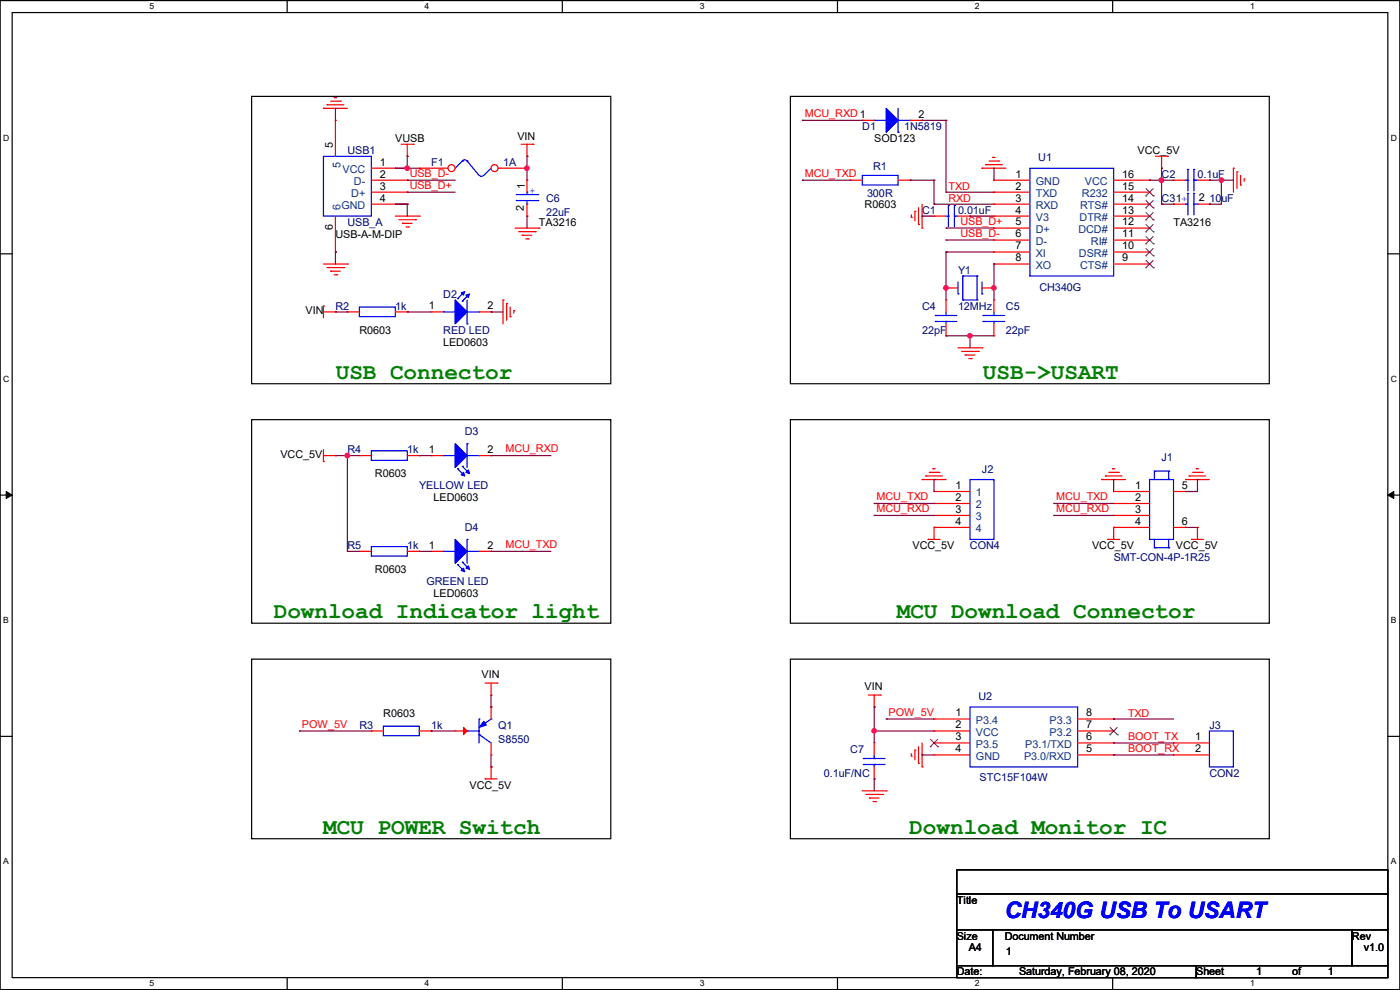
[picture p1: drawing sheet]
<svg xmlns="http://www.w3.org/2000/svg" width="297mm" height="210mm" viewBox="0 0 297 210" stroke-linecap="round" stroke-linejoin="round" font-family="sans-serif">
<path d="M0 .1h297v209.8h-297zM2.6 2.7h291.8v204.7h-291.8z" fill="none" stroke="#000" stroke-width=".25"/>
<g fill="#fff">
<path d="M31.7 .4h1v2h-1z"/>
<path d="M31.7 207.6h1v2h-1z"/>
</g>
<path d="M60.9 .1v2.6M60.9 207.4v2.5" fill="none" stroke="#000" stroke-width=".25"/>
<g fill="#fff">
<path d="M90.1 .4h1v2h-1z"/>
<path d="M90.1 207.6h1v2h-1z"/>
</g>
<path d="M119.3 .1v2.6M119.3 207.4v2.5" fill="none" stroke="#000" stroke-width=".25"/>
<g fill="#fff">
<path d="M148.5 .4h.9v2h-.9z"/>
<path d="M148.5 207.6h.9v2h-.9z"/>
</g>
<path d="M177.7 .1v2.6M177.7 207.4v2.5" fill="none" stroke="#000" stroke-width=".25"/>
<g fill="#fff">
<path d="M206.8 .4h1v2h-1z"/>
<path d="M206.8 207.6h1v2h-1z"/>
</g>
<path d="M236.1 .1v2.6M236.1 207.4v2.5" fill="none" stroke="#000" stroke-width=".25"/>
<g fill="#fff">
<path d="M265.2 .4h1v2h-1z"/>
<path d="M265.2 207.6h1v2h-1z"/>
<path d="M.7 28.2h1.2v2h-1.2z"/>
<path d="M295.1 28.2h1.2v2h-1.2z"/>
<path d="M.7 79.4h1.2v2h-1.2z"/>
<path d="M295.1 79.4h1.2v2h-1.2z"/>
</g>
<path d="M0 53.8h2.6M294.4 53.8h2.6" fill="none" stroke="#000" stroke-width=".25"/>
<g fill="#fff">
<path d="M.7 130.6h1.2v2h-1.2z"/>
<path d="M295.1 130.6h1.1v2h-1.1z"/>
</g>
<path d="M0 105h2.6M294.4 105h2.6" fill="none" stroke="#000" stroke-width=".25"/>
<path d="M1.3 104.3l1.3 .7-1.3 .7zM294.4 105l1.3-.7v1.4z" fill="#000" stroke="#000" stroke-width=".21"/>
<g fill="#fff">
<path d="M.7 181.8h1.2v2h-1.2z"/>
<path d="M295.1 181.8h1.1v2h-1.1z"/>
</g>
<g fill="none" stroke="#000" stroke-width=".25">
<path d="M53.4 20.4h76.2v61h-76.2zM167.7 20.4h101.6v61h-101.6zM53.4 89h76.2v43.2h-76.2zM167.7 89h101.6v43.2h-101.6zM53.4 139.8h76.2v38.1h-76.2zM167.7 139.8h101.6v38.1h-101.6zM0 156.2h2.6M294.4 156.2h2.6M203 184.5h91.4v5.1h-91.4zM203 189.6h91.4v7.6h-91.4zM203 197.2h7.6v7.7h-7.6zM210.6 197.2h76.2v7.7h-76.2z"/>
<path d="M286.8 197.2h7.6v7.7h-7.6zM203 204.9h50.8v2.5h-50.8zM253.8 204.9h40.6v2.5h-40.6z"/>
</g>
<g fill="none" stroke="#f00" stroke-width=".25">
<path d="M68.6 23h.1M68.6 23h5.1M69.4 22.2h.1M69.4 22.2h3.5M70.1 21.5h2.1M70.9 20.7h.1M70.9 20.7h.5M71.2 25.5h.1M71.2 25.5v7.6M72.2 21.5h.1M78.8 35.7h7.6M78.8 38.2h7.6"/>
<path d="M85.1 30.6h2.6M86.4 33.1h.1M86.4 35.7h.1M86.4 38.2h.1M86.4 30.6v2.5M87.7 30.6h.1M110.5 30.6h2.6M111.8 33.1h.1M111.8 30.6v2.5M113.1 30.6h.1M208.3 35.7h.1M208.3 35.7h5.1"/>
<path d="M209.1 34.9h.1M209.1 34.9h3.5M209.8 34.2h2.1M210.6 33.4h.1M210.6 33.4h.5M211.9 34.2h.1M245.2 33.1h2.5M246.4 35.7h.1M246.4 33.1v2.6M247.7 33.1h.1M261.7 35.7h.1M261.7 35.7v5.1"/>
<path d="M262.4 36.4h.1M262.4 36.4v3.6M263.2 39.2h.1M263.2 37.2v2M263.9 38h.1M263.9 38v.5M68.6 56h5.1M69.4 56.8h3.5M70.1 57.5h.1M70.1 57.5h2.1M70.9 58.3h.5M71.2 53.5h.1"/>
<path d="M71.2 45.8v7.7M71.4 58.3h.1M72.9 56.8h.1M73.7 56h.1M78.8 40.8h7.6M78.8 43.3h7.6M83.9 45.8h5M84.6 46.6h3.6M85.4 47.4h.1M85.4 47.4h2M86.1 48.1h.6M86.4 40.8h.1"/>
<path d="M86.4 43.3h.1M86.7 48.1h.1M88.2 46.6h.1M88.9 45.8h.1M109.3 48.4h5M110 49.1h3.6M110.8 49.9h.1M110.8 49.9h2M111.5 50.7h.6M112.1 50.7h.1M113.6 49.1h.1M114.3 48.4h.1"/>
<path d="M193.3 46.1h.1M193.3 45.6v.5M194.1 44.8h.1M194.1 44.8v2.1M194.9 47.6h.1M194.9 44.1v3.5M195.6 48.4h.1M195.6 43.3v5.1M249 43.3h.1M249 43.3h2.5M254 43.3h2.6M256.6 43.3h.1"/>
<path d="M68.6 64.9h.1M68.6 66.2h2.6M68.6 64.9v2.5M71.2 66.2h.1M106.7 63.6h.1M106.7 63.6v5.1M107.5 64.4h.1M107.5 64.4v3.5M108.2 67.2h.1M108.2 65.2v2M109 65.9h.1M109 65.9v.5"/>
<path d="M203.2 73.8h5.1M204 74.5h3.6M204.8 75.3h.1M204.8 75.3h2M205.5 76.1h.5M206 76.1h.1M207.6 74.5h.1M208.3 73.8h.1M210.9 71.2h.1M210.9 63.6h.1M210.9 63.6v2.6M210.9 68.7v2.5"/>
<path d="M68.6 97.9h.1M68.6 95.4v2.5M68.6 96.6h2.6M71.2 96.6h.1M197.9 99.4h.1M197.9 99.4h.5M236 99.4h.1M236 99.4h.5M253.8 99.4h.1M253.8 99.4h.5M76.2 117h.1M76.2 117h2.6"/>
<path d="M86.4 117h2.5M88.9 117h.1M195.6 101.7h.1M195.6 101.7h5.1M196.4 101h.1M196.4 101h3.5M196.9 114.4h.1M196.9 114.4h2.5M197.1 100.2h2.1M198.2 111.9h.1M198.2 111.9v2.5M199.2 100.2h.1"/>
<path d="M233.7 101.7h.1M233.7 101.7h5.1M234.5 101h.1M234.5 101h3.5M235 114.4h.1M235 114.4h2.5M235.2 100.2h2.1M236.3 111.9h.1M236.3 111.9v2.5M237.3 100.2h.1M251.5 101.7h.1M251.5 101.7h5.1"/>
<path d="M252.3 101h.1M252.3 101h3.5M252.8 114.4h.1M252.8 114.4h2.5M253 100.2h2.1M254 111.9h.1M254 111.9v2.5M255.1 100.2h.1M102.9 144.9h2.6M104.2 147.4h.1M104.2 144.9v2.5M105.5 144.9h.1"/>
<path d="M184.2 147.4h2.5M185.5 150h.1M185.5 147.4v2.6M186.7 147.4h.1M193.3 159.9v.5M194.1 159.1h.1M194.1 159.1v2.1M194.9 158.4v3.5M195.6 157.6v5.1M102.9 165.2h.1M102.9 165.2h2.6M104.2 162.7h.1"/>
<path d="M104.2 162.7v2.5M182.9 167.8h5.1M183.7 168.5h3.5M184.4 169.3h.1M184.4 169.3h2.1M185.2 170.1h.5M185.7 170.1h.1M187.2 168.5h.1M188 167.8h.1M193.3 160.4h.1M194.9 161.9h.1M195.6 162.7h.1"/>
</g>
<g fill="none" stroke="#00f" stroke-width=".25">
<path d="M68.6 33.1h10.2v12.7h-10.2zM98 34.1a.74 .74 0 0 1 1.1 0M98.1 34.2h.1M98.1 34.2l-1.5 1.5M99.1 34.2h.1M99.1 34.2l2.5 3M102.6 37.2a.49 .49 0 0 1-.9 0M104.2 35.7h.1M104.2 35.7l-1.5 1.5M251.5 43.3h.1M251.5 43.3h.5M252 41h.1"/>
<path d="M252 41v4.6M253.3 41h.1M253.3 41v4.6M253.3 43.3h.7M254 43.3h.1M208.6 66.9h.1M208.6 68.2h.1M208.6 66.9h4.5M208.6 68.2h4.5M210.9 68.2h.1M210.9 66.9h.1M210.9 66.2v.7"/>
<path d="M210.9 68.2v.5M78.8 116h7.6v2h-7.6z"/>
</g>
<circle cx="95.8" cy="35.7" r=".74" fill="#fff" stroke="#f00" stroke-width=".25"/>
<path d="M88.9 35.7h.1M88.9 35.7h6.1" fill="none" stroke="#f00" stroke-width=".25"/>
<circle cx="104.9" cy="35.7" r=".74" fill="#fff" stroke="#f00" stroke-width=".25"/>
<g fill="none" stroke="#f00" stroke-width=".25">
<path d="M105.7 35.7h6.1M111.8 35.7h.1M111.8 38.2h.1M111.8 38.2v2.6M180.4 38.2h.1M180.4 38.2h2.5M182.9 25.5h.1M182.9 25.5h2.6M190.5 38.2h2.6M193.1 38.2h.1M193.1 25.5h2.5M195.6 25.5h.1"/>
<path d="M210.9 38.2h.1M210.9 38.2h7.6M236.3 38.2h7.6M243.9 38.2h.1M249 38.2h.1M249 38.2h2.5M254 38.2h2.6M256.6 38.2h.1M111.8 45.8h.1M111.8 43.3v2.5M198.2 45.8h.1M198.2 45.8h2.5"/>
<path d="M203.2 45.8h2.6M205.8 45.8h.1M210.9 40.8h.1M210.9 43.3h.1M210.9 45.8h.1M210.9 48.4h.1M210.9 50.9h.1M210.9 53.5h.1M210.9 56h.1M210.9 45.8h7.6M210.9 40.8h7.6M210.9 43.3h7.6"/>
<path d="M210.9 48.4h7.6M210.9 50.9h7.6M210.9 53.5h7.6M210.9 56h7.6M236.3 45.8h7.6M236.3 40.8h7.6M236.3 43.3h7.6M236.3 48.4h7.6M236.3 50.9h7.6M236.3 53.5h7.6M236.3 56h7.6M243.9 56h.1"/>
<path d="M243.9 53.5h.1M243.9 50.9h.1M243.9 48.4h.1M243.9 45.8h.1M243.9 43.3h.1M243.9 40.8h.1M73.7 66.2h.1M73.7 66.2h2.5M83.9 66.2h2.5M86.4 66.2h.1M91.5 66.2h.1M91.5 66.2h2.5"/>
<path d="M101.6 66.2h2.6M104.2 66.2h.1M200.7 71.2h.1M200.7 63.6h.1M200.7 61.1h.1M200.7 63.6v2.6M200.7 68.7v2.5M200.7 61.1h2.5M208.3 61.1h2.6M210.9 61.1h.1M76.2 96.6h.1M76.2 96.6h2.6"/>
<path d="M86.4 96.6h2.5M88.9 96.6h.1M91.5 96.6h.1M91.5 96.6h2.5M101.6 96.6h2.6M104.2 96.6h.1M91.5 117h.1M91.5 117h2.5M101.6 117h2.6M104.2 117h.1M198.2 104.3h.1M198.2 106.8h.1"/>
<path d="M198.2 109.3h.1M198.2 111.9h.1M198.2 104.3h7.6M198.2 106.8h7.6M198.2 109.3h7.6M198.2 111.9h7.6M236.3 104.3h.1M236.3 106.8h.1M236.3 109.3h.1M236.3 111.9h.1M236.3 104.3h7.6M236.3 106.8h7.6"/>
<path d="M236.3 109.3h7.6M236.3 111.9h7.6M249 104.3h2.5M249 111.9h2.5M251.5 104.3h.1M251.5 111.9h.1M78.8 155.1h.1M78.8 155.1h2.5M88.9 155.1h2.6M91.5 155.1h.1M96.6 155.1h.1M96.6 155.1h2.5"/>
<path d="M104.2 150h.1M104.2 150v2.5M104.2 157.6v2.5M185.5 157.6h.1M185.5 157.6v2.5M198.2 152.5h.1M198.2 155.1h.1M198.2 157.6h.1M198.2 155.1h7.6M198.2 152.5h7.6M198.2 157.6h7.6M228.6 155.1h7.7"/>
<path d="M228.6 152.5h7.7M228.6 157.6h7.7M236.3 152.5h.1M236.3 155.1h.1M236.3 157.6h.1M249 157.6h.1M249 157.6h7.6M104.2 160.1h.1M185.5 165.2h.1M185.5 162.7v2.5M198.2 160.1h.1M198.2 160.1h7.6"/>
<path d="M228.6 160.1h7.7M236.3 160.1h.1M249 160.1h.1M249 160.1h7.6"/>
</g>
<g fill="none" stroke="#00f" stroke-width=".25">
<path d="M182.9 37.2h7.6v2h-7.6zM185.5 25.5h.1M185.5 25.5h2.5M190.5 28.1h.1M190.5 25.5h2.6M190.5 23v5.1M193.1 25.5h.1M218.5 35.7h17.8v22.8h-17.8zM251.5 38.2h.5M252 38.2h.1M252 35.9h.1M252 35.9v4.6"/>
<path d="M253.3 35.9h.1M253.3 38.2h.1M253.3 38.2h.7M253.3 35.9v4.6M109.5 41.3h4.6M109.5 42.5h4.6M111.8 40.8h.1M111.8 43.3h.1M111.8 40.8v.5M111.8 42.5v.8M114.1 41.3h.1M114.1 42.5h.1"/>
<path d="M200.7 45.8h.5M201.2 45.8h.1M201.2 43.6h.1M201.2 43.6v4.5M202.5 43.6h.1M202.5 45.8h.1M202.5 45.8h.7M202.5 43.6v4.5M203.2 59.8v2.6M204.3 58.5h.1M204.3 58.5v5.1M204.3 58.5h3"/>
<path d="M207.3 58.5h.1M207.3 58.5v5.1M208.3 59.8v2.6M76.2 65.2h7.7v2h-7.7zM94 66.2h.1M94 66.2h2.6M97.1 63.4h.1M98.1 63.9h.1M98.1 62.4l-1 1M99.1 68.7h.1M99.1 63.6v5.1M99.1 66.2h2.5"/>
<path d="M99.1 62.9l-1 1M101.6 66.2h.1M198.4 66.9h.1M198.4 68.2h.1M198.4 66.9h4.6M198.4 68.2h4.6M200.7 68.2h.1M200.7 66.9h.1M200.7 66.2v.7M200.7 68.2v.5M203.2 62.4h.1M204.3 63.6h.1"/>
<path d="M204.3 63.6h3M207.3 63.6h.1M208.3 62.4h.1M78.8 95.6h7.6v2.1h-7.6zM94 96.6h.1M94 96.6h2.6M97.1 99.4h.1M97.1 99.4l1 1.1M98.1 98.9h.1M98.1 98.9l1 1M99.1 94.1h.1M99.1 94.1v5.1"/>
<path d="M99.1 96.6h2.5M101.6 96.6h.1M244.9 99.9h.1M244.9 99.9v1.8M244.9 99.9h3M247.9 99.9h.1M247.9 99.9v1.8M94 117h.1M94 117h2.6M97.1 119.8h.1M97.1 119.8l1 1M98.1 119.3h.1"/>
<path d="M98.1 119.3l1 1M99.1 114.4h.1M99.1 114.4v5.1M99.1 117h2.5M101.6 117h.1M205.8 101.7h5.1v12.7h-5.1zM243.9 101.7h5.1v12.7h-5.1zM244.9 116.2h.1M244.9 114.4h.1M244.9 114.4v1.8M244.9 116.2h3M247.9 101.7h.1"/>
<path d="M247.9 116.2h.1M247.9 114.4v1.8M81.3 154.1h7.6v2h-7.6zM99.1 155.1h.1M99.1 155.1h2.5M101.6 155.8h.1M101.6 152.5h.1M101.6 155.8l2.6 1.8M101.6 152.5v5.1M104.2 152.5h.1M104.2 152.5l-2.6 1.8M205.8 150h22.8v12.7h-22.8z"/>
<path d="M256.6 155.1h5.1v7.6h-5.1zM183.2 160.9h.1M183.2 162.2h.1M183.2 160.9h4.5M183.2 162.2h4.5M185.5 162.2h.1M185.5 160.9h.1M185.5 160.1v.8M185.5 162.2v.5"/>
</g>
<g fill="#00f" stroke="#00f" stroke-width=".25">
<path d="M102.7 153l.5 .8-1.6 .5z"/>
<path d="M188 23l2.5 2.5-2.5 2.6z" fill-rule="evenodd"/>
<path d="M96.6 94.1l2.5 2.5-2.5 2.6z" fill-rule="evenodd"/>
<path d="M98.3 100.2l.3 .8-.8-.3z" fill-rule="evenodd"/>
<path d="M99.4 99.7l.2 .8-.8-.3z" fill-rule="evenodd"/>
<path d="M96.6 63.6l2.5 2.6-2.5 2.5z" fill-rule="evenodd"/>
<path d="M97.8 62.1l.8-.3-.3 .8z" fill-rule="evenodd"/>
<path d="M98.8 62.6l.8-.2-.2 .7z" fill-rule="evenodd"/>
<path d="M96.6 114.4l2.5 2.6-2.5 2.5z" fill-rule="evenodd"/>
<path d="M98.3 120.5l.3 .8-.8-.3z" fill-rule="evenodd"/>
<path d="M99.4 120l.2 .8-.8-.3z" fill-rule="evenodd"/>
</g>
<path d="M98.3 154.3l.8 .8-.8 .7z" fill="#f00" stroke="#f00" stroke-width=".25"/>
<g fill="none" stroke="#804000" stroke-width=".21">
<path d="M243.1 56.8h.1M243.1 54.3h.1M243.1 51.7h.1M243.1 49.2h.1M243.1 46.7h.1M243.1 44.1h.1M243.1 41.6h.1M243.1 55.2l1.6 1.6M243.1 52.7l1.6 1.6M243.1 50.2l1.6 1.5M243.1 47.6l1.6 1.6M243.1 45.1l1.6 1.6"/>
<path d="M243.1 42.5l1.6 1.6M243.1 40l1.6 1.6M244.6 55.2l-1.5 1.6M244.6 52.7l-1.5 1.6M244.6 50.2l-1.5 1.5M244.6 47.6l-1.5 1.6M244.6 45.1l-1.5 1.6M244.6 42.5l-1.5 1.6M244.6 40l-1.5 1.6M244.7 56.8h.1M244.7 54.3h.1M244.7 51.7h.1"/>
<path d="M244.7 49.2h.1M244.7 46.7h.1M244.7 44.1h.1M244.7 41.6h.1M197.4 158.4h.1M197.4 156.8l1.6 1.6M198.9 156.8l-1.5 1.6M199 158.4h.1M235.5 155.9h.1M235.5 154.3l1.6 1.6M237 154.3l-1.5 1.6M237.1 155.9h.1"/>
</g>
<g fill="none" stroke="#800040" stroke-width=".25">
<path d="M71.2 23h.1M71.2 23v2.5M83.9 35.7h.1M83.9 35.7h5M86.4 38.2h.1M86.4 33.1h.1M86.4 35.7h.1M86.4 38.2h10.2M86.4 33.1v2.6M111.8 33.1h.1M111.8 35.7h.1M111.8 33.1v5.1"/>
<path d="M170.2 25.5h.1M170.2 38.2h.1M170.2 25.5h12.7M170.2 38.2h10.2M193.1 38.2h.1M193.1 38.2h5.1M195.6 25.5h.1M195.6 25.5h5.1M198.2 38.2h.1M198.2 38.2v5.1M200.7 25.5h.1M200.7 25.5v15.3"/>
<path d="M210.9 35.7h.1M210.9 35.7v2.5M243.9 38.2h.1M243.9 38.2h5.1M246.4 35.7h.1M246.4 38.2h.1M246.4 35.7v7.6M256.6 38.2h.1M256.6 38.2h5.1M259.1 38.2h.1M259.1 38.2v5.1h-2.5M71.2 53.5h.1"/>
<path d="M71.2 53.5v2.5M83.9 43.3h.1M83.9 43.3h2.5M86.4 43.3h.1M86.4 40.8h.1M86.4 43.3v2.5M86.4 40.8h10.2M111.8 45.8h.1M111.8 45.8v2.6M195.6 45.8h.1M195.6 45.8h2.6M198.2 43.3h.1"/>
<path d="M198.2 43.3h12.7M200.7 48.4h.1M200.7 50.9h.1M200.7 53.5h.1M200.7 40.8h.1M200.7 48.4h10.2M200.7 50.9h10.2M200.7 53.5h10.2M200.7 53.5v10.1M200.7 40.8h10.2M205.8 45.8h.1M205.8 45.8h5.1"/>
<path d="M210.9 56h.1M210.9 56v7.6M246.4 43.3h.1M246.4 43.3h2.6M256.6 43.3h.1M71.2 66.2h.1M71.2 66.2h2.5M86.4 66.2h.1M86.4 66.2h5.1M104.2 66.2h.1M104.2 66.2h2.5M200.7 61.1h.1"/>
<path d="M200.7 71.2h.1M200.7 71.2h10.2M205.8 71.2h.1M205.8 71.2v2.6M210.9 61.1h.1M71.2 96.6h.1M71.2 96.6h5M73.7 96.6h.1M73.7 96.6v20.4M88.9 96.6h.1M88.9 96.6h2.6M104.2 96.6h.1"/>
<path d="M104.2 96.6h12.7M73.7 117h.1M73.7 117h2.5M88.9 117h.1M88.9 117h2.6M104.2 117h.1M104.2 117h12.7M185.5 106.8h.1M185.5 109.3h.1M185.5 109.3h12.7M185.5 106.8h12.7M198.2 101.7h.1"/>
<path d="M198.2 101.7v2.6M223.6 109.3h.1M223.6 106.8h.1M223.6 109.3h12.7M223.6 106.8h12.7M236.3 101.7h.1M236.3 101.7v2.6M251.5 111.9h.1M251.5 104.3h.1M251.5 111.9h2.5M254 101.7h.1M254 101.7v2.6h-2.5"/>
<path d="M63.5 155.1h.1M63.5 155.1h15.3M91.5 155.1h.1M91.5 155.1h5.1M104.2 150h.1M104.2 147.4v2.6M185.5 155.1h.1M185.5 150h.1M185.5 155.1h12.7M185.5 150v7.6M188 152.5h.1M188 152.5h10.2"/>
<path d="M236.3 152.5h.1M236.3 157.6h.1M236.3 152.5h12.7M236.3 157.6h12.7M104.2 162.7h.1M104.2 160.1v2.6M185.5 165.2h.1M185.5 165.2v2.6M195.6 160.1h.1M195.6 160.1h2.6M236.3 160.1h.1M236.3 160.1h12.7"/>
</g>
<g fill="#f0f" stroke="#f0f" stroke-width=".25">
<circle cx="246.4" cy="38.2" r=".49"/>
<circle cx="259.1" cy="38.2" r=".49"/>
<circle cx="200.7" cy="61.1" r=".49"/>
<circle cx="210.8" cy="61.1" r=".49"/>
<circle cx="205.8" cy="71.2" r=".49"/>
<circle cx="86.4" cy="35.7" r=".49"/>
<circle cx="111.8" cy="35.7" r=".49"/>
<circle cx="185.4" cy="155" r=".49"/>
<circle cx="73.7" cy="96.6" r=".49"/>
</g>
<g font-size="4.8" fill="#008000">
<text x="71.2" y="80.4">USB Connector</text>
<text x="208.5" y="80.4">USB-&gt;USART</text>
<text x="58.1" y="131.2">Download Indicator light</text>
<text x="190.2" y="131.2">MCU Download Connector</text>
<text x="68.6" y="176.9">MCU POWER Switch</text>
<text x="192.9" y="176.9">Download Monitor IC</text>
</g>
<text font-size="4.8" fill="#00f" x="213.1" y="194.8">CH340G USB To USART</text>
<g font-size="2.3">
<text x="109.8" y="29.6">VIN</text>
<text x="194.9" y="25">2</text>
<text x="70.6" y="31.4" transform="rotate(-90 70.6 31.4)">5</text>
<text x="80.6" y="35.1">1</text>
<text x="83.9" y="30.1">VUSB</text>
<text x="185.5" y="30.1">SOD123</text>
<text x="241.3" y="32.7">VCC_5V</text>
<text x="80.6" y="37.7">2</text>
<text x="80.6" y="40.2">3</text>
<text x="111.4" y="40" transform="rotate(-90 111.4 40)">1</text>
<text x="215.4" y="37.7">1</text>
<text x="215.4" y="40.2">2</text>
<text x="238" y="40.2">15</text>
<text x="238" y="37.7">16</text>
<text x="80.6" y="42.8">4</text>
<text x="111.1" y="44.8" transform="rotate(-90 111.1 44.8)">2</text>
<text x="114.3" y="47.9">TA3216</text>
<text x="183.4" y="44.1">R0603</text>
<text x="215.4" y="42.8">3</text>
<text x="215.4" y="45.3">4</text>
<text x="215.4" y="47.8">5</text>
<text x="238" y="47.8">12</text>
<text x="238" y="45.3">13</text>
<text x="238" y="42.8">14</text>
<text x="249" y="47.9">TA3216</text>
<text x="254.3" y="42.6">2</text>
<text x="70.6" y="48.9" transform="rotate(-90 70.6 48.9)">6</text>
<text x="71.2" y="50.5">USB-A-M-DIP</text>
<text x="215.4" y="50.4">6</text>
<text x="215.4" y="52.9">7</text>
<text x="238" y="52.9">10</text>
<text x="238" y="50.4">11</text>
<text x="215.4" y="55.5">8</text>
<text x="238" y="55.5">9</text>
<text x="91" y="65.6">1</text>
<text x="103.4" y="65.6">2</text>
<text x="64.8" y="66.7">VIN</text>
<text x="76.2" y="70.8">R0603</text>
<text x="94" y="73.3">LED0603</text>
<text x="59.5" y="97.2">VCC_5V</text>
<text x="79.5" y="101.3">R0603</text>
<text x="91" y="96.1">1</text>
<text x="103.4" y="96.1">2</text>
<text x="92" y="106.3">LED0603</text>
<text x="202.7" y="103.7">1</text>
<text x="202.7" y="106.3">2</text>
<text x="240.8" y="103.7">1</text>
<text x="240.8" y="106.3">2</text>
<text x="250.7" y="103.7">5</text>
<text x="202.7" y="108.8">3</text>
<text x="202.7" y="111.3">4</text>
<text x="240.8" y="108.8">3</text>
<text x="240.8" y="111.3">4</text>
<text x="250.7" y="111.3">6</text>
<text x="91" y="116.4">1</text>
<text x="103.4" y="116.4">2</text>
<text x="193.6" y="116.5">VCC_5V</text>
<text x="231.7" y="116.5">VCC_5V</text>
<text x="249.5" y="116.5">VCC_5V</text>
<text x="79.5" y="121.6">R0603</text>
<text x="92" y="126.7">LED0603</text>
<text x="102.2" y="143.9">VIN</text>
<text x="183.4" y="146.5">VIN</text>
<text x="81.3" y="152.1">R0603</text>
<text x="202.7" y="152">1</text>
<text x="202.7" y="154.5">2</text>
<text x="230.4" y="152">8</text>
<text x="230.4" y="154.5">7</text>
<text x="202.7" y="157.1">3</text>
<text x="202.7" y="159.6">4</text>
<text x="230.4" y="157.1">6</text>
<text x="230.4" y="159.6">5</text>
<text x="253.5" y="157.1">1</text>
<text x="253.5" y="159.6">2</text>
<text x="99.6" y="167.3">VCC_5V</text>
<text x="203" y="191.7">Title</text>
<text x="203" y="199.3">Size</text>
<text x="205.5" y="201.8">A4</text>
<text x="213.1" y="199.3">Document Number</text>
<text x="213.4" y="202.6">1</text>
<text x="286.8" y="199.3">Rev</text>
<text x="289.4" y="201.8">v1.0</text>
<text x="203" y="206.9">Date:</text>
<text x="216.2" y="206.9">Saturday, February 08, 2020</text>
<text x="253.8" y="206.9">Sheet</text>
<text x="266.5" y="206.9">1</text>
<text x="274.1" y="206.9">of</text>
<text x="281.7" y="206.9">1</text>
</g>
<g font-size="2.3" fill="#f00">
<text x="170.7" y="24.8">MCU_RXD 1</text>
<text x="86.9" y="37.5">USB_D-</text>
<text x="86.9" y="40">USB_D+</text>
<text x="170.7" y="37.5">MCU_TXD</text>
<text x="201.2" y="40.3">TXD</text>
<text x="201.2" y="42.8">RXD</text>
<text x="203.8" y="47.7">USB_D+</text>
<text x="203.8" y="50.2">USB_D-</text>
<text x="107.2" y="95.9">MCU_RXD</text>
<text x="186" y="106.1">MCU_TXD</text>
<text x="224.1" y="106.1">MCU_TXD</text>
<text x="186" y="108.6">MCU_RXD</text>
<text x="224.1" y="108.6">MCU_RXD</text>
<text x="107.2" y="116.2">MCU_TXD</text>
<text x="64.1" y="154.3">POW_5V</text>
<text x="188.5" y="151.8">POW_5V</text>
<text x="239.3" y="152">TXD</text>
<text x="239.3" y="156.9">BOOT_TX</text>
<text x="239.3" y="159.4">BOOT_RX</text>
</g>
<g font-size="2.3" fill="#000080">
<text x="182.9" y="27.6">D1</text>
<text x="191.8" y="27.6">1N5819</text>
<text x="73.7" y="32.7">USB1</text>
<text x="91.5" y="35.2">F1</text>
<text x="106.7" y="35.2">1A</text>
<text x="185.2" y="36">R1</text>
<text x="220.3" y="34.2">U1</text>
<text x="183.9" y="41.8">300R</text>
<text x="246.4" y="37.8">C2</text>
<text x="254" y="37.8">0.1uF</text>
<text x="73.7" y="47.9">USB_A</text>
<text x="115.9" y="42.8">C6</text>
<text x="115.9" y="45.9">22uF</text>
<text x="195.6" y="45.4">C1</text>
<text x="203.2" y="45.4">0.01uF</text>
<text x="246.4" y="42.8">C31</text>
<text x="256.6" y="42.8">10uF</text>
<text x="203.2" y="58.1">Y1</text>
<text x="71.2" y="65.7">R2</text>
<text x="83.9" y="65.7">1k</text>
<text x="94" y="63.2">D2</text>
<text x="195.6" y="65.7">C4</text>
<text x="203.2" y="65.7">12MHz</text>
<text x="213.4" y="65.7">C5</text>
<text x="220.5" y="61.6">CH340G</text>
<text x="94" y="70.8">RED LED</text>
<text x="195.6" y="70.8">22pF</text>
<text x="213.4" y="70.8">22pF</text>
<text x="98.6" y="92.4">D3</text>
<text x="73.7" y="96.2">R4</text>
<text x="86.4" y="96.2">1k</text>
<text x="208.3" y="100.2">J2</text>
<text x="246.4" y="97.7">J1</text>
<text x="88.9" y="103.8">YELLOW LED</text>
<text x="98.6" y="112.7">D4</text>
<text x="73.7" y="116.5">R5</text>
<text x="86.4" y="116.5">1k</text>
<text x="205.8" y="116.5">CON4</text>
<text x="236.3" y="119">SMT-CON-4P-1R25</text>
<text x="90.5" y="124.1">GREEN LED</text>
<text x="207.6" y="148.5">U2</text>
<text x="76.2" y="154.6">R3</text>
<text x="91.5" y="154.6">1k</text>
<text x="105.7" y="154.6">Q1</text>
<text x="256.6" y="154.6">J3</text>
<text x="105.7" y="157.6">S8550</text>
<text x="180.4" y="159.7">C7</text>
<text x="174.8" y="164.8">0.1uF/NC</text>
<text x="207.8" y="165.8">STC15F104W</text>
<text x="256.6" y="164.8">CON2</text>
</g>
<g font-size="2.3" fill="#004080">
<text x="72.2" y="35.7" transform="rotate(-90 72.2 35.7)">5</text>
<text x="72.7" y="36.7">VCC</text>
<text x="74.5" y="41.8">D+</text>
<text x="75.1" y="39.3">D-</text>
<text x="219.8" y="39.3">GND</text>
<text x="219.8" y="41.8">TXD</text>
<text x="229.5" y="41.8">R232</text>
<text x="230.2" y="39.3">VCC</text>
<text x="72.2" y="44.6" transform="rotate(-90 72.2 44.6)">6</text>
<text x="72.4" y="44.4">GND</text>
<text x="219.8" y="44.4">RXD</text>
<text x="219.8" y="46.9">V3</text>
<text x="229" y="46.9">DTR#</text>
<text x="229.2" y="44.4">RTS#</text>
<text x="219.8" y="49.4">D+</text>
<text x="219.8" y="52">D-</text>
<text x="228.8" y="49.4">DCD#</text>
<text x="231.4" y="52">RI#</text>
<text x="219.8" y="54.5">XI</text>
<text x="219.8" y="57.1">XO</text>
<text x="228.9" y="54.5">DSR#</text>
<text x="229.2" y="57.1">CTS#</text>
<text x="207.1" y="105.3">1</text>
<text x="207.1" y="107.9">2</text>
<text x="207.1" y="110.4">3</text>
<text x="207.1" y="112.9">4</text>
<text x="207.1" y="153.6">P3.4</text>
<text x="222.7" y="153.6">P3.3</text>
<text x="207.1" y="156.1">VCC</text>
<text x="207.1" y="158.7">P3.5</text>
<text x="207.1" y="161.2">GND</text>
<text x="217.3" y="161.2">P3.0/RXD</text>
<text x="217.5" y="158.7">P3.1/TXD</text>
<text x="222.7" y="156.1">P3.2</text>
</g>
<g font-size="2.3" fill="#00f">
<text x="112.3" y="41.1">+</text>
<text x="251.9" y="42.8" transform="rotate(-90 251.9 42.8)">+</text>
</g>
<g font-size="1.8">
<text x="31.7" y="2">5</text>
<text x="90.1" y="2">4</text>
<text x="148.5" y="2">3</text>
<text x="206.8" y="2">2</text>
<text x="265.2" y="2">1</text>
<text x=".7" y="29.8">D</text>
<text x="295.1" y="29.8">D</text>
<text x=".7" y="81">C</text>
<text x="295.1" y="81">C</text>
<text x=".7" y="132.2">B</text>
<text x="295.1" y="132.2">B</text>
<text x=".7" y="183.4">A</text>
<text x="295.1" y="183.4">A</text>
<text x="31.7" y="209.3">5</text>
<text x="90.1" y="209.3">4</text>
<text x="148.5" y="209.3">3</text>
<text x="206.8" y="209.3">2</text>
<text x="265.2" y="209.3">1</text>
</g>
</svg>
